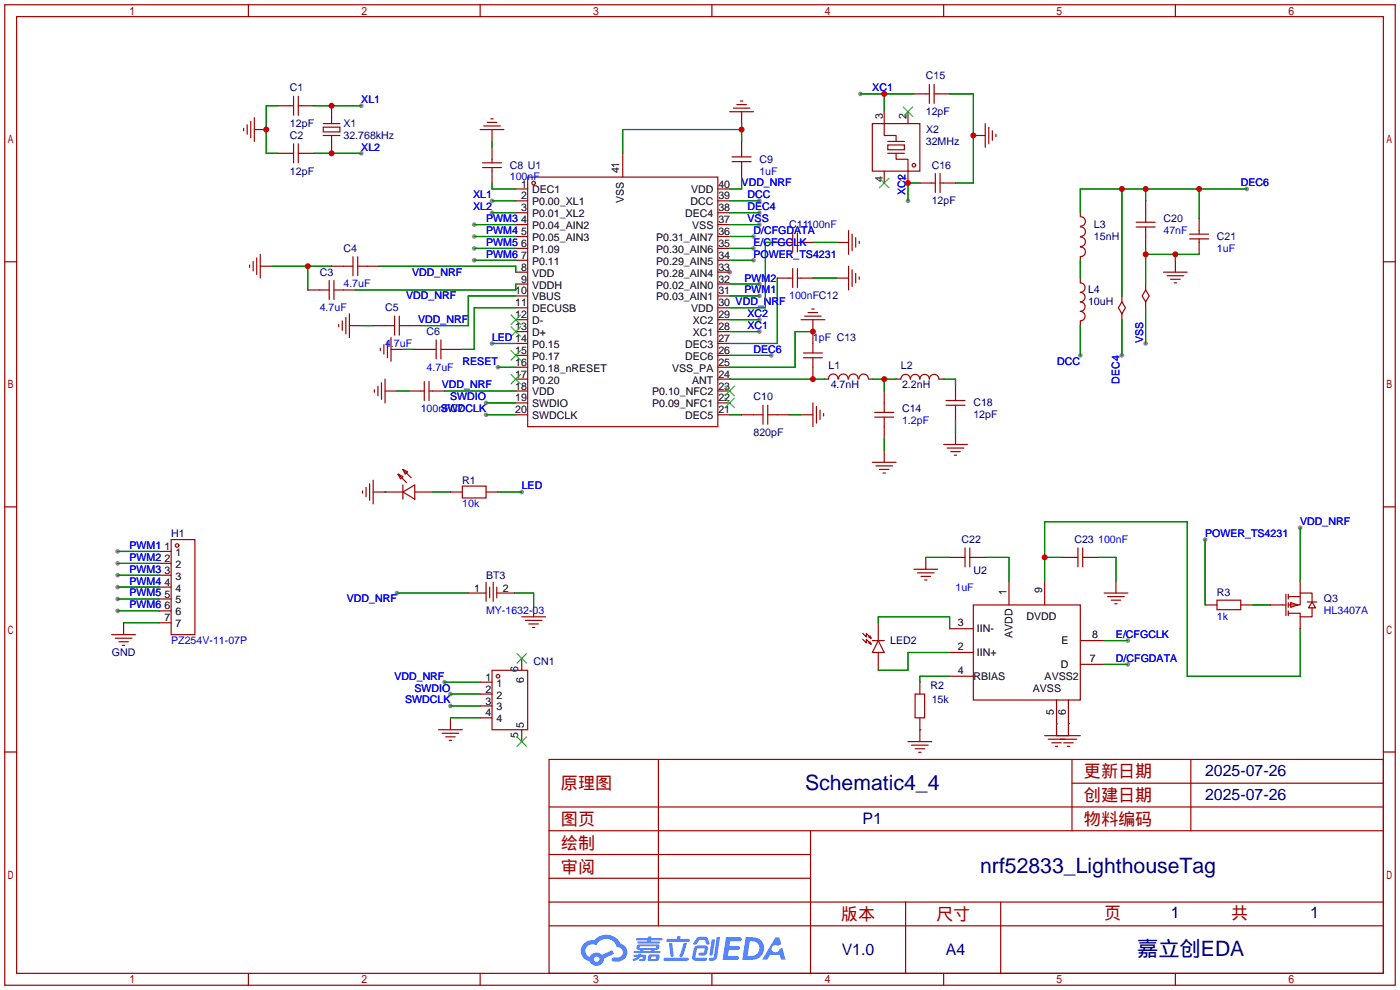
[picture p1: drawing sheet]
<svg xmlns="http://www.w3.org/2000/svg" width="299mm" height="212mm" viewBox="0 0 299 212" stroke-linecap="round" stroke-linejoin="round" font-family="sans-serif">
<g fill="#999">
<circle cx="156" cy="58.2" r=".51"/>
<circle cx="77.2" cy="22.6" r=".51"/>
<circle cx="77.2" cy="32.8" r=".51"/>
<circle cx="105.2" cy="42.9" r=".51"/>
<circle cx="105.2" cy="45.5" r=".51"/>
<circle cx="106.4" cy="78.5" r=".51"/>
<circle cx="103.9" cy="86.1" r=".51"/>
<circle cx="103.9" cy="88.6" r=".51"/>
<circle cx="183.9" cy="20.1" r=".51"/>
<circle cx="194.1" cy="42.9" r=".51"/>
<circle cx="162.3" cy="68.3" r=".51"/>
<circle cx="162.3" cy="70.9" r=".51"/>
<circle cx="164.8" cy="75.9" r=".51"/>
<circle cx="162.3" cy="48" r=".51"/>
<circle cx="162.3" cy="45.5" r=".51"/>
<circle cx="162.3" cy="42.9" r=".51"/>
<circle cx="241" cy="136.9" r=".51"/>
<circle cx="241" cy="142" r=".51"/>
<circle cx="95" cy="145.8" r=".51"/>
<circle cx="96.3" cy="148.3" r=".51"/>
<circle cx="96.3" cy="150.9" r=".51"/>
<circle cx="230.9" cy="75.9" r=".51"/>
<circle cx="239.8" cy="75.9" r=".51"/>
<circle cx="84.8" cy="126.7" r=".51"/>
<circle cx="266.4" cy="40.4" r=".51"/>
<circle cx="244.9" cy="73.4" r=".51"/>
<circle cx="105.2" cy="73.4" r=".51"/>
<circle cx="111.5" cy="105.2" r=".51"/>
<circle cx="257.6" cy="115.3" r=".51"/>
<circle cx="277.9" cy="112.8" r=".51"/>
<circle cx="161" cy="50.5" r=".51"/>
<circle cx="161" cy="53.1" r=".51"/>
<circle cx="161" cy="55.6" r=".51"/>
<circle cx="25.1" cy="117.9" r=".51"/>
<circle cx="25.1" cy="120.4" r=".51"/>
<circle cx="25.1" cy="122.9" r=".51"/>
<circle cx="25.1" cy="125.5" r=".51"/>
<circle cx="25.1" cy="128" r=".51"/>
<circle cx="25.1" cy="130.6" r=".51"/>
<circle cx="162.3" cy="63.2" r=".51"/>
<circle cx="162.3" cy="60.7" r=".51"/>
<circle cx="101.3" cy="48" r=".51"/>
<circle cx="101.3" cy="50.5" r=".51"/>
<circle cx="101.3" cy="53.1" r=".51"/>
<circle cx="101.3" cy="55.6" r=".51"/>
</g>
<g fill="none" stroke="#a10000" stroke-width=".25">
<path d="M1 1h297.2v209.6h-297.2zM3.6 3.6h292.1v204.4h-292.1zM53.1 1v2.6M102.6 1v2.6M152.1 1v2.6M201.7 1v2.6M251.2 1v2.6M1 55.9h2.6M295.7 55.9h2.5M1 108.3h2.6M295.7 108.3h2.5M1 160.7h2.6"/>
<path d="M117.3 162.3h178.4v45.7h-178.4zM117.3 177.5h178.4M117.3 172.5h178.4M140.7 162.3v35.6M173.2 177.5v30.5M229.1 162.3v15.2M229.1 167.4h66.6M254.5 162.3v15.2M295.7 160.7h2.5M117.3 182.6h55.9M117.3 197.9h178.4M117.3 192.8h178.4"/>
<path d="M117.3 187.7h55.9M193.5 192.8v15.2M213.9 192.8v15.2M53.1 208v2.6M102.6 208v2.6M152.1 208v2.6M201.7 208v2.6M251.2 208v2.6"/>
</g>
<g fill="#5487ff">
<path d="M155.2 200.3h2.6a.48 .48 0 0 1 .7 .4 .48 .48 0 0 1-.6 .4h-1.8l-.2 1.1h1.9a.43 .43 0 0 1 .4 .4 .43 .43 0 0 1-.5 .4h-1.9l-.2 1.3h1.7a.45 .45 0 0 1 .5 .2 .45 .45 0 0 1-.1 .6h-3.3z"/>
<path d="M165.7 200.3h.9l.4 1.5-.8 .3a.84 .84 0 0 0-1.2 .3 .84 .84 0 0 0 .4 1.1 .84 .84 0 0 0 1.1-.4l.1-.2 .6-.3 .7 2.5h-1l-.2-1h-2.1l-.6 1h-1.1z"/>
<path d="M152.1 200.8h.7l-.5 3.1a.36 .36 0 0 1-.3 .3 .36 .36 0 0 1-.4-.3z"/>
<path d="M153.2 200.2h.7l-.6 4.3a1.13 1.13 0 0 1-1.8 .6l.2-.4h.7l.2-.2z"/>
<path d="M148.9 200.6l.6-.4h1a.77 .77 0 0 1 .9 .5l.3 1-.2 .2h-.5l-.3-.9-.2-.2-1 .1-.7 1-.6-.1-.1-.2z"/>
<path d="M148.4 202.4l.6-.3h1.7a.81 .81 0 0 1 .7 .5 .81 .81 0 0 1-.2 .8 .81 .81 0 0 1-.9 .8h-.7a.32 .32 0 0 1-.3-.3 .32 .32 0 0 1 .4-.3h.7l.2-.9-1.6 .1-.4 1.8 2.2 .1a.32 .32 0 0 1 .3 .4 .32 .32 0 0 1-.4 .2h-2.2l-.5-.3-.1-.5z"/>
<path d="M141.9 204.7h5a.33 .33 0 0 1 .3 .3 .33 .33 0 0 1-.3 .3h-4.9l-.2-.1z"/>
<path d="M146.1 201.5h.8l-.7 2a.98 .98 0 0 1-.7 1.1l-.3-.3z"/>
<path d="M143 201.6h.7l.3 2.5a.34 .34 0 0 1-.3 .4 .34 .34 0 0 1-.4-.3z"/>
<path d="M142.5 200.7h2.1l.3-.6h.6l-.1 .6h1.7a.32 .32 0 0 1 .4 .3 .32 .32 0 0 1-.4 .3h-4.5l-.2-.2z"/>
<path d="M135.5 204.1h.9l.1-.3h.6v.3h.8a.82 .82 0 0 1-.5 1.3h-.8v-.4l.7-.1 .1-.3a.68 .68 0 0 0-1 .4l-1.1 .4-.1-.4 .9-.5h-.7z"/>
<path d="M136 200.5h2.4l.1-.3h.7v.3h2.2l.2 .3-.2 .2h-2.3v.2h1.8l.2 .3-.2 .1h-4.5l-.1-.4h2l.1-.2h-2.3l-.1-.2z"/>
<path d="M159.4 200.3l-.8 4.9h1.7a2.5 2.5 0 0 0 3-2.5 2.5 2.5 0 0 0-3.1-2.4zM160.3 201.1a1.61 1.61 0 0 1 2 1.5 1.61 1.61 0 0 1-1.8 1.7h-.7z"/>
<path d="M136.2 202a.55 .55 0 0 0-.2 .8 .55 .55 0 0 0 .7 .2l.1 .3h-1.3v.3l5.4 .1 .3-.2-.2-.2h-1.2l.2-.3a.7 .7 0 0 0 .8-.3 .7 .7 0 0 0 0-.8l-4.2-.1zM136.8 202.3l3.3-.1 .1 .1-.2 .3h-3.2zM137.5 203h1.7l-.2 .3h-1.4z"/>
<path d="M138.6 204.2a1.05 1.05 0 0 0 0 1.2 2.91 2.91 0 0 0 2.2-.2 .98 .98 0 0 0 0-1.2h-1.6zM139.2 204.5l.9-.1 .1 .4-.2 .2-.8-.1z"/>
<path d="M124.9 201.6a2.23 2.23 0 0 0-.7 2.3 2.23 2.23 0 0 0 1.8 1.6 1.58 1.58 0 0 0 1.8 .9 1.58 1.58 0 0 0 1.3-1.5l2.2-1.1-.5-.7-2.1 1a1.65 1.65 0 0 0-2.7 .4 1.45 1.45 0 0 1-.8-1.9 1.45 1.45 0 0 1 2-.7l.3 .1a2.3 2.3 0 0 1 2.3-1.3 2.3 2.3 0 0 1 2 1.7 1.12 1.12 0 0 1 1.3 1 1.12 1.12 0 0 1-1.1 1.2h-.7a.45 .45 0 0 0-.6 .4 .45 .45 0 0 0 .5 .5 2.21 2.21 0 0 0 2.2-.5 2.21 2.21 0 0 0 .5-2.3 2.13 2.13 0 0 0-1.3-1.1 3.3 3.3 0 0 0-5.6-.7l-1.1 .1zM127 205a.57 .57 0 0 1 1.1 0 .57 .57 0 0 1-1.1 0z"/>
</g>
<g fill="none" stroke="#a10000" stroke-width=".25">
<path d="M198.6 18v4.1M199.6 18v4.1M52.1 27.4v.5M52.8 26.7v2M53.6 25.9v3.6M54.4 27.7h2.5M54.4 25.1v5.1M59.4 32.8h3.3M59.4 22.6h3.3M62.7 20.6v4M62.7 30.7v4.1M63.8 32.8h3.3"/>
<path d="M63.8 20.6v4M63.8 30.7v4.1M63.8 22.6h3.3M69.1 27.2h3.5v1h-3.5zM69.1 26.4h3.5M69.1 29h3.5M70.9 22.6v3.8M70.9 29v3.8M102.6 27.7h5.1M103.1 35.8h4.1M103.1 34.8h4.1M103.4 26.9h3.5"/>
<path d="M104.1 26.2h2.1M104.9 25.4h.5M105.2 27.7v2.5M105.2 31.5v3.3M105.2 35.8v3.3M112.8 37.8h40.6v53.4h-40.6zM133.1 32.8v5M156 23.9h5M156.5 34.5h4M156.5 33.5h4M156.7 23.1h3.6M157.5 22.4h2"/>
<path d="M158.2 21.6h.5M158.5 23.9v2.5M158.5 30.2v3.3M158.5 34.5v3.3M186.4 26.4h10.2v10.2h-10.2zM189 23.9v5.1h2.5v1.2M189 36.6v2.5M189.7 31h3.6v1h-3.6zM189.7 32.8h3.6M189.7 30.2h3.6M191.5 32.8v1.2h2.6v5.1M194.1 23.9v2.5"/>
<path d="M195.3 20.1h3.3M196.6 39.1h3.3M199.6 20.1h3.3M199.9 37.1v4M200.9 37.1v4M200.9 39.1h3.3M208 29h2.6M210.6 26.4v5.1M211.3 27.2v3.5M212.1 27.9v2.1M212.9 28.7v.5M53.3 56.6v.6"/>
<path d="M54.1 55.9v2M54.9 55.1v3.6M55.6 56.9h2.6M55.6 54.4v5M70.4 59.9v4.1M70.9 56.9h4.5M71.4 59.9v4.1M75.4 54.9v4M76.5 56.9h4.5M76.5 54.9v4M110.2 40.4h2.6M110.2 42.9h2.6"/>
<path d="M110.2 45.5h2.6M110.2 48h2.6M110.2 50.5h2.6M110.2 53.1h2.6M110.2 55.6h2.6M110.2 58.2h2.6M153.4 40.4h2.6M153.4 42.9h2.6M153.4 45.5h2.6M153.4 48h2.6M153.4 50.5h2.6M153.4 53.1h2.6"/>
<path d="M153.4 55.6h2.6M153.4 58.2h2.6M166.1 59.4h3.3M166.1 51.8h3.3M169.4 49.8v4M169.4 57.4v4.1M170.4 59.4h3.3M170.4 51.8h3.3M170.4 49.8v4M170.4 57.4v4.1M178.8 59.4h2.6M178.8 51.8h2.6"/>
<path d="M181.4 49.3v5.1M181.4 56.9v5.1M182.1 50v3.6M182.1 57.7v3.5M182.9 50.8v2M182.9 58.4v2.1M183.6 51.6v.5M183.6 59.2v.5M230.9 59.4v1.1a1.02 1.02 0 0 1 1 1 1.02 1.02 0 0 1-1 1 1.02 1.02 0 0 1 1 1 1.02 1.02 0 0 1-1 1 1.02 1.02 0 0 1 1 1 1.02 1.02 0 0 1-1 1 1.02 1.02 0 0 1 1 1.1 1.02 1.02 0 0 1-1 1v1M230.9 45.5v.7M230.9 54.9v.7M230.9 52.8a1.01 1.01 0 0 1 1.1 1 1.01 1.01 0 0 1-1.1 1"/>
<path d="M230.9 46.3a1.01 1.01 0 0 1 1.1 1 1.01 1.01 0 0 1-1.1 1M230.9 50.7a1.01 1.01 0 0 1 1.1 1 1.01 1.01 0 0 1-1.1 1M230.9 48.5a1.01 1.01 0 0 1 1.1 1 1.01 1.01 0 0 1-1.1 1M242.8 48.5h4.1M242.8 47.5h4.1M244.9 42.9v4.6M244.9 48.5v4.6M248.7 58.2h5M249.4 58.9h3.6M250.2 59.7h2M251.2 55.6v2.6M254.3 51.1h4"/>
<path d="M254.3 50h4M256.3 46.7v3.3M256.3 51.1v3.3M65.8 62h4.6M71.4 62h4.5M72.4 69.3v.5M73.2 68.6v2M73.9 67.8v3.6M74.7 69.6h2.5M74.7 67.1v5M79.8 69.6h4.5M81.3 74.4v.5"/>
<path d="M82 73.7v2M82.8 72.9v3.6M83.6 74.7h2.5M83.6 72.1v5.1M84.3 67.6v4M85.3 69.6h4.6M85.3 67.6v4M88.6 74.7h4.6M93.2 72.6v4.1M94.2 74.7h4.6M94.2 72.6v4.1M110.2 60.7h2.6"/>
<path d="M110.2 63.2h2.6M110.2 65.8h2.6M110.2 68.3h2.6M110.2 70.9h2.6M110.2 73.4h2.6M110.2 75.9h2.6M110.2 78.5h2.6M153.4 60.7h2.6M153.4 63.2h2.6M153.4 65.8h2.6M153.4 68.3h2.6M153.4 70.9h2.6"/>
<path d="M153.4 73.4h2.6M153.4 75.9h2.6M153.4 78.5h2.6M171.2 68.3h5.1M171.7 76.5h4.1M171.7 75.4h4.1M172 67.6h3.5M172.7 66.8h2.1M173.5 66h.5M173.7 68.3v7.1M173.7 76.5v4.5M239.8 64.5l.7 1.3-.7 1.3-.8-1.3z"/>
<path d="M239.8 63.2v1.3M239.8 67.1v1.2M244.9 62l.7 1.2-.7 1.3-.8-1.3zM244.9 60.7v1.3M244.9 64.5v1.3M251 60.5h.5M80 83.3v.5M80.8 82.5v2.1M81.5 81.8v3.5M82.3 83.6h2.5M82.3 81v5.1M87.4 83.6h3.3"/>
<path d="M90.7 81.5v4.1M91.7 83.6h3.3M91.7 81.5v4.1M110.2 81h2.6M110.2 83.6h2.6M110.2 86.1h2.6M110.2 88.6h2.6M153.4 81h2.6M153.4 83.6h2.6M153.4 86.1h2.6M153.4 88.6h2.6M158.5 88.6h4.6"/>
<path d="M163.1 86.6v4.1M164.1 88.6h4.6M164.1 86.6v4.1M171.2 88.6h2.5M173.7 86.1v5.1M174.5 86.9v3.5M175.3 87.6v2.1M176 88.4v.5M176.3 81h.7M177.1 81a1.01 1.01 0 0 1 1-1.1 1.01 1.01 0 0 1 1 1.1M179.2 81a1.01 1.01 0 0 1 1-1.1 1.01 1.01 0 0 1 1 1.1M181.4 81a1.01 1.01 0 0 1 1-1.1 1.01 1.01 0 0 1 1 1.1"/>
<path d="M183.6 81a1.01 1.01 0 0 1 1-1.1 1.01 1.01 0 0 1 1 1.1M185.7 81h.7M186.4 98.8h5.1M186.9 89.2h4.1M186.9 88.1h4.1M187.2 99.6h3.6M189 83.6v4.5M189 89.2v4.5M189 96.3v2.5M191.5 81h1a1.02 1.02 0 0 1 1.1-1 1.02 1.02 0 0 1 1 1M194.6 81a1.02 1.02 0 0 1 1-1 1.02 1.02 0 0 1 1 1M196.6 81a1.02 1.02 0 0 1 1-1 1.02 1.02 0 0 1 1 1"/>
<path d="M198.6 81a1.02 1.02 0 0 1 1-1 1.02 1.02 0 0 1 1.1 1M200.7 81h1M201.7 95h5.1M202.2 86.6h4M202.2 85.6h4M202.4 95.8h3.6M203.2 96.5h2M204 97.3h.5M204.2 82.3v3.3M204.2 86.6v3.3M204.2 92.5v2.5M34 117.9h2.6"/>
<path d="M36.6 115.3h5.1v20.3h-5.1zM77.5 104.9v.5M78.2 104.1v2.1M79 103.4v3.5M79.8 105.2h6.3M79.8 102.6v5.1M85.1 101.3l1 .6-.5 .5zM85.1 101.3l1.8 1.8M86.1 105.2l2.5-1.6v3.1zM86.1 100.3l1 .5-.5 .5zM86.1 100.3l1.8 1.8M86.1 103.6v3.1"/>
<path d="M88.6 105.2h3.9M96.3 105.2h2.5M98.8 103.9h5.1v2.5h-5.1zM103.9 105.2h2.5M188 100.3h2M188.7 101.1h.5M197.9 119.1v2.6M202.9 119.1h3.3M206.2 117.1v4.1M207.3 117.1v4.1M207.3 119.1h3.3M227.1 119.1h3.3"/>
<path d="M230.4 117.1v4.1M231.4 119.1h3.3M231.4 117.1v4.1M23.9 135.6h5.1M24.6 136.4h3.6M25.4 137.2h2M26.2 137.9h.5M26.4 133.1v2.5M34 120.4h2.6M34 122.9h2.6M34 125.5h2.6M34 128h2.6"/>
<path d="M34 130.6h2.6M34 133.1h2.6M100.1 126.7h3.8M103.9 124.5v4M104.6 125.5v2.3M105.4 124.5v4M106.2 126.7h3.8M106.2 125.5v2.3M111.5 131.8h5.1M112.3 132.6h3.5M113 133.4h2.1M113.8 134.1h.5"/>
<path d="M114 129.3v2.5M184.4 136.7l.8 .7v-.7l1 1-.5-.3M184.4 135.4l.8 .7v-.7l1 1-.5-.3M185.9 137.2l.3 .5M185.9 135.9l.3 .5M186.4 136.9h2.6M187.7 136.9l1.3 2.5h-2.6zM187.7 133.1v3.8M187.7 139.4v3.9M195.3 121.7h5.1M196.1 122.4h3.5M196.8 123.2h2.1"/>
<path d="M197.6 124h.5M202.9 139.4h5.1M202.9 134.4h5.1M208 129.3h22.9v20.3h-22.9zM215.6 124.2v5.1M223.3 124.2v5.1M230.9 136.9h5.1M236 126.7h5M236.7 127.5h3.6M237.5 128.3h2M238.3 129h.5M238.5 124.2v2.5"/>
<path d="M257.6 129.3h2.5M260.1 128.3h5.1v2h-5.1zM265.2 129.3h2.5M271.5 129.3h3.3M274.8 127v4.6M275.3 127.5h2.6M275.3 127v1M275.3 128.8v1M275.3 130.6v1M275.8 128.8l1.6 .5-1.6 .5zM277.9 124.2v2.5M277.9 131.8v2.6"/>
<path d="M279.4 128.7h2M280.4 128.7l.8 1.2h-1.5zM280.4 128.5v-1.8h-2.5v2.6h-2.6M280.4 129.8v2h-2.5v-.7h-2.6M93.7 156h5.1M94.5 156.7h3.5M95.2 157.5h2.1M96 158.2h.5M96.3 153.4v2.6M102.6 145.8h2.6M102.6 148.3h2.6M102.6 150.9h2.6"/>
<path d="M102.6 153.4h2.6M105.2 143.3h7.6v12.7h-7.6zM111.5 140.7v2.6M111.5 156v2.5M194.1 158.5h5M194.8 159.3h3.6M195.6 148.3h2v5.1h-2zM196.6 145.8v2.5M196.6 153.4v5.1M202.9 144.5h5.1M223.3 157.2h7.6M224 158h6.1"/>
<path d="M224.8 158.8h2M225.6 159.5h.5M225.8 149.6v7.6M227.3 158.8h2.1M228.1 159.5h.5M228.3 149.6v7.6M230.9 142h5.1M195.6 160h2M196.3 160.8h.5"/>
<circle cx="114" cy="39.1" r=".38"/>
<circle cx="195.3" cy="35.3" r=".38"/>
<circle cx="37.8" cy="116.6" r=".38"/>
<circle cx="106.4" cy="144.5" r=".38"/>
</g>
<g fill="none" stroke="#3c3" stroke-width=".25">
<path d="M188 38.1l2 2M190 38.1l-2 2M193 22.9l2.1 2M195.1 22.9l-2.1 2M109.2 67.3l2.1 2M109.2 69.8l2.1 2.1M109.2 74.9l2.1 2.1M111.3 67.3l-2.1 2M111.3 69.8l-2.1 2.1M111.3 74.9l-2.1 2.1M109.2 80l2.1 2M111.3 80l-2.1 2"/>
<path d="M154.9 85.1l2.1 2M154.9 82.5l2.1 2.1M157 85.1l-2.1 2M157 82.5l-2.1 2.1M110.5 139.7l2 2M112.5 139.7l-2 2M110.5 157.5l2 2M112.5 157.5l-2 2"/>
</g>
<g fill="none" stroke="#008700" stroke-width=".25">
<path d="M59.4 22.6h-2.5v10.2h2.5M67.1 22.6h10.1M67.1 32.8h10.1M105.2 39.1v1.3h5M105.2 30.2v1.3M158.5 37.8v2.6h-2.5M158.5 26.4v3.8M158.5 27.7h-25.4v5.1M183.9 20.1h11.4M189 20.1v3.8M196.6 39.1h-2.5v3.8M202.9 20.1h5.1v19h-3.8"/>
<path d="M58.2 56.9h12.7M65.8 56.9v5.1M81 56.9h29.2v1.3M101.3 48h8.9M101.3 50.5h8.9M101.3 53.1h8.9M101.3 55.6h8.9M105.2 42.9h5M105.2 45.5h5M156 42.9h6.3M156 45.5h6.3M156 48h6.3"/>
<path d="M156 50.5h5M156 53.1h5M156 55.6h5M166.1 59.4v14h-10.1M166.1 51.8h-2.5v14h-7.6M173.7 59.4h5.1M173.7 51.8h5.1M230.9 55.6v3.8M239.8 40.4v22.8M244.9 40.4v2.5M244.9 53.1v7.6M244.9 54.4h11.4"/>
<path d="M251.2 54.4v1.2M256.3 40.4v6.3M266.4 40.4h-35.5v5.1M77.2 69.6h2.6M86.1 74.7h2.5M105.2 73.4h5M106.4 78.5h3.8M110.2 65.8h-8.9v8.9h-2.5M110.2 63.2h-10.1v6.4h-10.2M110.2 60.7v1.3h-34.3M156 68.3h6.3M156 70.9h6.3"/>
<path d="M156 75.9h8.8M156 63.2h6.3M156 60.7h6.3M173.7 70.9h-3.8v7.6h-13.9M230.9 69.6v6.3M239.8 68.3v7.6M244.9 65.8v7.6M84.8 83.6h2.6M95 83.6h15.2M103.9 86.1h6.3M103.9 88.6h6.3M156 88.6h2.5"/>
<path d="M156 81h20.3M168.7 88.6h2.5M186.4 81h5.1M189 81v2.6M189 93.7v2.6M201.7 81h2.5v1.3M204.2 89.9v2.6M25.1 117.9h8.9M82.3 105.2h.1M92.5 105.2h3.8M106.4 105.2h5.1M197.9 119.1h5"/>
<path d="M210.6 119.1h5v5.1M223.3 119.1h3.8M234.7 119.1h3.8v5.1M257.6 115.3v14M277.9 112.8v11.4M25.1 120.4h8.9M25.1 122.9h8.9M25.1 125.5h8.9M25.1 128h8.9M25.1 130.6h8.9M26.4 133.1h7.6M84.8 126.7h15.3"/>
<path d="M110 126.7h4v2.6M187.7 133.1v-1.3h15.2v2.6M202.9 139.4h-8.8v3.9h-6.4M223.3 124.2v-12.7h30.4v33h24.2v-10.1M236 136.9h5M267.7 129.3h3.8M95 145.8h7.6M96.3 148.3h6.3M96.3 150.9h6.3M96.3 153.4h6.3M196.6 156h.1M202.9 144.5h-6.3v1.3"/>
<path d="M225.8 154.7h.1M228.3 154.7h.1M236 142h5"/>
</g>
<g fill="#c00">
<circle cx="56.9" cy="27.7" r=".63"/>
<circle cx="70.9" cy="22.6" r=".63"/>
<circle cx="70.9" cy="32.8" r=".63"/>
<circle cx="208" cy="29" r=".63"/>
<circle cx="189" cy="20.1" r=".63"/>
<circle cx="194.1" cy="39.1" r=".63"/>
<circle cx="158.5" cy="27.7" r=".63"/>
<circle cx="173.7" cy="70.9" r=".63"/>
<circle cx="173.7" cy="81" r=".63"/>
<circle cx="189" cy="81" r=".63"/>
<circle cx="244.9" cy="40.4" r=".63"/>
<circle cx="239.8" cy="40.4" r=".63"/>
<circle cx="256.3" cy="40.4" r=".63"/>
<circle cx="65.8" cy="56.9" r=".63"/>
<circle cx="251.2" cy="54.4" r=".63"/>
<circle cx="244.9" cy="54.4" r=".63"/>
<circle cx="223.3" cy="119.1" r=".63"/>
</g>
<g font-size="4.5" fill="#000080">
<text x="172.1" y="168.8">Schematic4_4</text>
<text x="209.5" y="186.6">nrf52833_LighthouseTag</text>
<text x="243" y="204.4">嘉立创EDA</text>
</g>
<g font-size="3.7" fill="#a00000">
<text x="231.6" y="166.2">更新日期</text>
<text x="119.9" y="168.7">原理图</text>
<text x="231.6" y="171.2">创建日期</text>
<text x="119.9" y="176.3">图页</text>
<text x="231.6" y="176.3">物料编码</text>
<text x="119.9" y="181.4">绘制</text>
<text x="119.9" y="186.5">审阅</text>
<text x="179.7" y="196.6">版本</text>
<text x="200" y="196.6">尺寸</text>
<text x="236" y="196.4">页</text>
<text x="263.1" y="196.4">共</text>
</g>
<g font-size="3.4" fill="#000080">
<text x="257.6" y="165.9">2025-07-26</text>
<text x="257.6" y="171">2025-07-26</text>
<text x="184.4" y="176.1">P1</text>
<text x="250.3" y="196.2">1</text>
<text x="280" y="196.2">1</text>
<text x="179.9" y="204">V1.0</text>
<text x="202.1" y="204">A4</text>
</g>
<g font-size="2.3" fill="#000080">
<text x="197.9" y="17">C15</text>
<text x="62" y="19.5">C1</text>
<text x="62" y="27.1">12pF</text>
<text x="62" y="29.7">C2</text>
<text x="73.4" y="27.1">X1</text>
<text x="73.4" y="29.7">32.768kHz</text>
<text x="197.9" y="24.6">12pF</text>
<text x="197.9" y="28.4">X2</text>
<text x="162.3" y="34.8">C9</text>
<text x="197.9" y="31">32MHz</text>
<text x="62" y="37.3">12pF</text>
<text x="109" y="36">C8 U1</text>
<text x="199.1" y="36">C16</text>
<text x="199.1" y="43.7">12pF</text>
<text x="248.7" y="47.5">C20</text>
<text x="73.4" y="53.8">C4</text>
<text x="168.7" y="48.7">C11100nF</text>
<text x="233.8" y="48.7">L3</text>
<text x="233.8" y="51.2">15nH</text>
<text x="260.1" y="51.3">C21</text>
<text x="68.3" y="58.9">C3</text>
<text x="232.5" y="62.7">L4</text>
<text x="232.5" y="65.2">10uH</text>
<text x="82.3" y="66.5">C5</text>
<text x="91.2" y="71.6">C6</text>
<text x="177.1" y="78.9">L1</text>
<text x="177.5" y="83">4.7nH</text>
<text x="192.5" y="78.9">L2</text>
<text x="192.8" y="83">2.2nH</text>
<text x="161" y="85.6">C10</text>
<text x="192.8" y="88.1">C14</text>
<text x="208" y="86.8">C18</text>
<text x="208" y="89.3">12pF</text>
<text x="161" y="93.1">820pF</text>
<text x="98.8" y="103.3">R1</text>
<text x="36.6" y="114.8">H1</text>
<text x="205.5" y="116">C22</text>
<text x="229.6" y="116">C23</text>
<text x="103.9" y="123.7">BT3</text>
<text x="208" y="122.6">U2</text>
<text x="260.1" y="127.5">R3</text>
<text x="283" y="128.7">Q3</text>
<text x="190.2" y="137.6">LED2</text>
<text x="23.9" y="140.2">GND</text>
<text x="114" y="142.2">CN1</text>
<text x="198.9" y="147.3">R2</text>
<text x="199.1" y="150.3">15k</text>
</g>
<g font-size="2.3" fill="#00f">
<text x="77.2" y="22.1">XL1</text>
<text x="186.4" y="19.5">XC1</text>
<text x="77.2" y="32.2">XL2</text>
<text x="109" y="38.6">100nF</text>
<text x="158.5" y="39.8">VDD_NRF</text>
<text x="162.3" y="37.3">1uF</text>
<text x="193.5" y="41.7" transform="rotate(-90 193.5 41.7)">XC2</text>
<text x="265.2" y="39.8">DEC6</text>
<text x="101.1" y="42.4">XL1</text>
<text x="101.1" y="44.9">XL2</text>
<text x="103.9" y="47.5">PWM3</text>
<text x="159.8" y="47.5">VSS</text>
<text x="159.8" y="44.9">DEC4</text>
<text x="159.8" y="42.4">DCC</text>
<text x="103.9" y="50">PWM4</text>
<text x="103.9" y="52.5">PWM5</text>
<text x="161" y="50">D/CFGDATA</text>
<text x="161" y="52.5">E/CFGCLK</text>
<text x="248.7" y="50">47nF</text>
<text x="260.1" y="53.8">1uF</text>
<text x="88.1" y="58.9">VDD_NRF</text>
<text x="103.9" y="55.1">PWM6</text>
<text x="161" y="55.1">POWER_TS4231</text>
<text x="73.4" y="61.4">4.7uF</text>
<text x="86.8" y="64">VDD_NRF</text>
<text x="159.1" y="62.7">PWM1</text>
<text x="159.1" y="60.2">PWM2</text>
<text x="168.7" y="64">100nFC12</text>
<text x="68.3" y="66.5">4.7uF</text>
<text x="89.4" y="69.1">VDD_NRF</text>
<text x="159.8" y="67.8">XC2</text>
<text x="159.8" y="70.3">XC1</text>
<text x="82.3" y="74.1">4.7uF</text>
<text x="98.9" y="77.9">RESET</text>
<text x="105.2" y="72.9">LED 14</text>
<text x="161" y="75.4">DEC6</text>
<text x="173.7" y="72.9">1pF C13</text>
<text x="226" y="77.9">DCC</text>
<text x="244.3" y="73.4" transform="rotate(-90 244.3 73.4)">VSS</text>
<text x="91.2" y="79.2">4.7uF</text>
<text x="94.4" y="83">VDD_NRF</text>
<text x="239.2" y="82" transform="rotate(-90 239.2 82)">DEC4</text>
<text x="89.9" y="88.1">100nFC7</text>
<text x="94.2" y="88.1">SWDCLK</text>
<text x="96.2" y="85.6">SWDIO</text>
<text x="192.8" y="90.6">1.2pF</text>
<text x="111.5" y="104.6">LED</text>
<text x="98.8" y="108.4">10k</text>
<text x="277.9" y="112.2">VDD_NRF</text>
<text x="27.7" y="117.3">PWM1</text>
<text x="27.7" y="119.9">PWM2</text>
<text x="234.7" y="116">100nF</text>
<text x="257.6" y="114.8">POWER_TS4231</text>
<text x="27.7" y="122.4">PWM3</text>
<text x="27.7" y="124.9">PWM4</text>
<text x="27.7" y="127.5">PWM5</text>
<text x="27.7" y="130">PWM6</text>
<text x="74.1" y="128.7">VDD_NRF</text>
<text x="103.9" y="131.3">MY-1632-03</text>
<text x="204.2" y="126.2">1uF</text>
<text x="283" y="131.3">HL3407A</text>
<text x="36.6" y="137.6">PZ254V-11-07P</text>
<text x="238.5" y="136.4">E/CFGCLK</text>
<text x="260.1" y="132.6">1k</text>
<text x="238.5" y="141.4">D/CFGDATA</text>
<text x="84.3" y="145.3">VDD_NRF</text>
<text x="88.6" y="147.8">SWDIO</text>
<text x="86.6" y="150.3">SWDCLK</text>
</g>
<g font-size="2.3">
<text x="188.7" y="25.4" transform="rotate(-90 188.7 25.4)">3</text>
<text x="193.7" y="25.4" transform="rotate(-90 193.7 25.4)">2</text>
<text x="111.4" y="40.1">1</text>
<text x="113.7" y="41.3">DEC1</text>
<text x="132.3" y="37.1" transform="rotate(-90 132.3 37.1)">41</text>
<text x="147.7" y="41.3">VDD</text>
<text x="153.5" y="40.1">40</text>
<text x="188.7" y="38.9" transform="rotate(-90 188.7 38.9)">4</text>
<text x="193.7" y="38.9" transform="rotate(-90 193.7 38.9)">1</text>
<text x="111.4" y="42.6">2</text>
<text x="111.4" y="45.2">3</text>
<text x="111.4" y="47.7">4</text>
<text x="113.7" y="43.9">P0.00_XL1</text>
<text x="113.7" y="46.4">P0.01_XL2</text>
<text x="133.3" y="43.4" transform="rotate(-90 133.3 43.4)">VSS</text>
<text x="146.4" y="46.4">DEC4</text>
<text x="147.6" y="43.9">DCC</text>
<text x="153.5" y="47.7">37</text>
<text x="153.5" y="45.2">38</text>
<text x="153.5" y="42.6">39</text>
<text x="111.4" y="50.2">5</text>
<text x="111.4" y="52.8">6</text>
<text x="113.7" y="49">P0.04_AIN2</text>
<text x="113.7" y="51.5">P0.05_AIN3</text>
<text x="140.2" y="51.5">P0.31_AIN7</text>
<text x="147.9" y="49">VSS</text>
<text x="153.5" y="52.8">35</text>
<text x="153.5" y="50.2">36</text>
<text x="111.4" y="55.3">7</text>
<text x="111.4" y="57.9">8</text>
<text x="113.7" y="54">P1.09</text>
<text x="113.7" y="56.6">P0.11</text>
<text x="113.7" y="59.1">VDD</text>
<text x="140.2" y="59.1">P0.28_AIN4</text>
<text x="140.2" y="56.6">P0.29_AIN5</text>
<text x="140.2" y="54">P0.30_AIN6</text>
<text x="153.5" y="57.9">33</text>
<text x="153.5" y="55.3">34</text>
<text x="110.1" y="62.9">10</text>
<text x="110.1" y="65.5">11</text>
<text x="111.4" y="60.4">9</text>
<text x="113.7" y="61.7">VDDH</text>
<text x="113.7" y="64.2">VBUS</text>
<text x="140.2" y="64.2">P0.03_AIN1</text>
<text x="140.2" y="61.7">P0.02_AIN0</text>
<text x="153.5" y="65.5">30 VDD_NRF</text>
<text x="153.5" y="62.9">31</text>
<text x="153.5" y="60.4">32</text>
<text x="110.1" y="68">12</text>
<text x="110.1" y="70.6">13</text>
<text x="113.7" y="66.7">DECUSB</text>
<text x="113.7" y="69.3">D-</text>
<text x="113.7" y="71.8">D+</text>
<text x="147.7" y="66.7">VDD</text>
<text x="148.1" y="71.8">XC1</text>
<text x="148.1" y="69.3">XC2</text>
<text x="153.5" y="70.6">28</text>
<text x="153.5" y="68">29</text>
<text x="110.1" y="75.6">15</text>
<text x="113.7" y="74.4">P0.15</text>
<text x="113.7" y="76.9">P0.17</text>
<text x="146.4" y="76.9">DEC6</text>
<text x="146.4" y="74.4">DEC3</text>
<text x="153.5" y="75.6">26</text>
<text x="153.5" y="73.1">27</text>
<text x="110.1" y="78.2">16</text>
<text x="110.1" y="80.7">17</text>
<text x="110.1" y="83.3">18</text>
<text x="113.7" y="79.4">P0.18_nRESET</text>
<text x="113.7" y="82">P0.20</text>
<text x="143.7" y="79.4">VSS_PA</text>
<text x="147.9" y="82">ANT</text>
<text x="153.5" y="83.3">23</text>
<text x="153.5" y="80.7">24</text>
<text x="153.5" y="78.2">25</text>
<text x="110.1" y="85.8">19</text>
<text x="110.1" y="88.3">20</text>
<text x="113.7" y="84.5">VDD</text>
<text x="113.7" y="87.1">SWDIO</text>
<text x="113.7" y="89.6">SWDCLK</text>
<text x="139.4" y="87.1">P0.09_NFC1</text>
<text x="139.4" y="84.5">P0.10_NFC2</text>
<text x="146.4" y="89.6">DEC5</text>
<text x="153.5" y="88.3">21</text>
<text x="153.5" y="85.8">22</text>
<text x="35.2" y="117.5">1</text>
<text x="37.5" y="118.8">1</text>
<text x="35.2" y="120.1">2</text>
<text x="35.2" y="122.6">3</text>
<text x="35.2" y="125.2">4</text>
<text x="37.5" y="121.4">2</text>
<text x="37.5" y="123.9">3</text>
<text x="35.2" y="127.7">5</text>
<text x="35.2" y="130.2">6</text>
<text x="37.5" y="126.4">4</text>
<text x="37.5" y="129">5</text>
<text x="37.5" y="131.5">6</text>
<text x="101.4" y="126.4">1</text>
<text x="107.4" y="126.4">2</text>
<text x="215.1" y="127.3" transform="rotate(-90 215.1 127.3)">1</text>
<text x="222.7" y="126.7" transform="rotate(-90 222.7 126.7)">9</text>
<text x="35.2" y="132.8">7</text>
<text x="37.5" y="134.1">7</text>
<text x="204.7" y="133.8">3</text>
<text x="208.8" y="135.1">IIN-</text>
<text x="216.4" y="136.3" transform="rotate(-90 216.4 136.3)">AVDD</text>
<text x="219.4" y="132.6">DVDD</text>
<text x="226.8" y="137.6">E</text>
<text x="233.4" y="136.4">8</text>
<text x="110.7" y="143.6" transform="rotate(-90 110.7 143.6)">6</text>
<text x="204.7" y="138.9">2</text>
<text x="204.7" y="144">4</text>
<text x="208.8" y="140.2">IIN+</text>
<text x="226.7" y="142.7">D</text>
<text x="232.9" y="141.4">7</text>
<text x="103.8" y="145.5">1</text>
<text x="103.8" y="148">2</text>
<text x="106.1" y="146.8">1</text>
<text x="106.1" y="149.3">2</text>
<text x="112" y="145.9" transform="rotate(-90 112 145.9)">6</text>
<text x="208" y="145.3">RBIAS</text>
<text x="220.7" y="147.8">AVSS</text>
<text x="223.3" y="145.3">AVSS2</text>
<text x="103.8" y="150.6">3</text>
<text x="103.8" y="153.1">4</text>
<text x="106.1" y="151.8">3</text>
<text x="106.1" y="154.4">4</text>
<text x="112" y="155.5" transform="rotate(-90 112 155.5)">5</text>
<text x="225.3" y="152.9" transform="rotate(-90 225.3 152.9)">5</text>
<text x="227.8" y="152.9" transform="rotate(-90 227.8 152.9)">6</text>
<text x="110.7" y="157.8" transform="rotate(-90 110.7 157.8)">5</text>
</g>
</svg>
